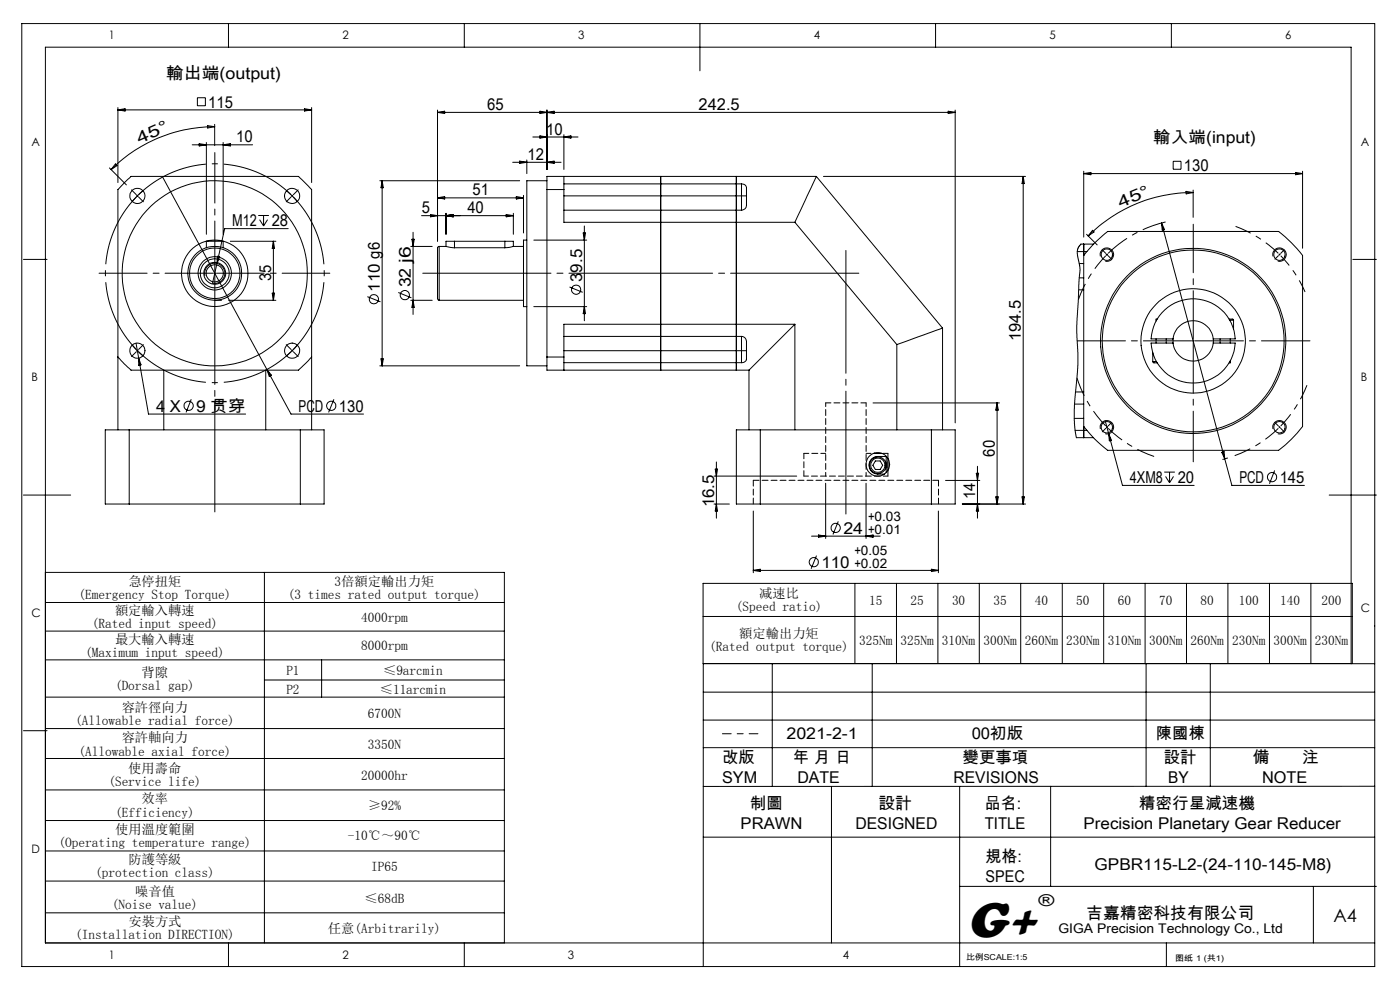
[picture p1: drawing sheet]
<svg xmlns="http://www.w3.org/2000/svg" width="297mm" height="210mm" viewBox="0 0 297 210" stroke-linecap="round" stroke-linejoin="round" font-family="sans-serif">
<g fill="none" stroke="#000" stroke-width=".21">
<path d="M4.6 5h287v200h-287zM48.5 5v5M98.5 5v5M148.5 5v10M198.5 5v5M248.5 5v5M23.2 35.6l3.6 3.6M24.5 34.8l.3 .3-1.2 .9zM25 22.8v15.9M25 23.3h41.1M25 23.3l1.5-.2v.5zM34.5 37.6l22.1 40.8"/>
<path d="M40.8 30.7h12.8M41.9 20.7h1.7v1.7h-1.7zM42.3 30.5l1.5 .2-1.5 .3zM43.8 30.2v19.5M44.1 26.7l1.4 .2-1.4 .3zM45.5 26.9a31.1 31.1 0 0 0-21.9 9.1M45.5 26.4v4.5M47.3 30.2v19.5M47.3 30.7l1.6-.2v.5zM64.6 23.1l1.5 .2-1.5 .3zM66.1 22.8v15.9M80.6 38.3h29.6"/>
<path d="M81.1 38.3v39.3M81.1 38.3l.2 1.5h-.5zM92.8 23.3v27.8M92.8 23.8h109.8M92.8 23.8l1.5-.2v.5zM108.8 34.4h10.2M110.2 34.2l1.6 .2-1.6 .3zM111.8 33.9v2.9M113 29.1h9.6M114.5 23.6l1.5 .2-1.5 .3zM114.5 28.8l1.5 .3-1.5 .2zM116 38.3h-4.2v39.3h4.2"/>
<path d="M116 34.4l1.5-.2v.5zM116 23.3v12.6M116 23.8l1.5-.2v.5zM119.6 37.4v2.8M119.6 39h37.7M119.6 28.6v7.3M119.6 29.1l1.5-.3v.5zM140.2 37.4v41.1M156.2 37.4v41.1M157.3 39h.3a.93 .93 0 0 1 .8 1.2v2.3a1.93 1.93 0 0 1-.6 1.9l-.5 .2M157.3 39v2.5M173.2 37.4h-57.2v2.8"/>
<path d="M173.2 37.4l-4.6 9.8M173.2 37.4l26.8 32.2M174.7 37.4h42.9M201.2 23.6l1.4 .2-1.4 .3zM202.6 23.3v66.4M217.1 37.4v69.5M217.1 37.4l.2 1.5h-.5zM229.9 36.3v14M229.9 36.8h46.4M229.9 36.8l1.5-.2v.5zM248.9 34.2h1.6v1.7h-1.6zM274.8 36.6l1.5 .2-1.5 .3z"/>
<path d="M276.3 36.3v16.4M5 55h5M29 41.4l.3 .3M29.3 41.4l-.3 .3M30.3 40.5l-2.3 2.2M43.5 58.5a2.13 2.13 0 0 1 1.9-2.6 2.13 2.13 0 0 1 2.3 2.3 2.13 2.13 0 0 1-2.7 1.8M43.8 52.6v-1.4h3.5v1.4M46 55.9l-.9 4.2M46.1 54.4l.5 .1-.6 1.4zM48.9 51.2h9.6M54.8 45.7h2.2M55.1 46.6l.8 1.3"/>
<path d="M55.9 45.7v2.2M56.8 46.6l-.9 1.3M58 51.2v12.5M58 51.2l.2 1.5h-.5zM60.8 40.5l2.3 2.2M61.1 48.5h-13.4l-1.7 7.4M87.1 52.3h4.6M87.4 50.8h.5l-.3 1.5zM87.6 49.3v17.4M89.4 45.7h19.5M91.3 45.5l1.5 .2-1.5 .3zM92.8 42l1.5-.3v.5z"/>
<path d="M92.8 42h18.3M93.2 52.3l-.4 .3v10.7l.1 .3 .3 .1M93.2 52.3v11.4M94.6 45.3v4.4M94.6 45.7l1.5-.2v.5zM94.7 52.3l1.7 .3M96.4 51.2h-1.8v1.1h-1.4M96.4 51.2h10.7M96.4 52.6h10.7M96.4 51.2v1.4M107.1 51.2h1.8v1.1M107.1 51.2v1.4"/>
<path d="M107.4 45.5l1.5 .2-1.5 .3zM108.9 52.3l-1.8 .3M108.9 52.3h2.2M108.9 45.3v4.4M109.5 41.7l1.6 .3-1.6 .2zM111.1 41.4v8M111.8 50.9h-.7v14.1h.7M113.2 50.9h11.3M116 40.2v35.5M116 40.2h3.6M119.6 40.2v7h49M119.6 44.6h37.7"/>
<path d="M119.6 41.5h37.7M123.7 49.4h.5l-.2 1.5zM124 47.9v20.1M157.3 41.5v3.1M157.3 41.5h1.1M168.6 47.2l21.7 25.9M228.5 53.4h2.1M229 58.9h.9M229 55.9h.9M229.9 51.8v41M229.9 54.2a28.8 28.8 0 0 1 5.1-5.1h36.3a28.8 28.8 0 0 1 5 5.1v36.3a27.2 27.2 0 0 1-5 5h-36.3a27.2 27.2 0 0 1-5.1-5M230.5 49.7l2.3 2.3"/>
<path d="M231.8 48.9l.3 .3-1.2 .9zM232 51.8h-2.7l-.5 .6-.3 .9 .6 4.1-.7 11.5 .3 8.6-.8 9.2v3.2l.5 2.9h3.6M233.4 54.4a1.42 1.42 0 0 1 1.2-1.8 1.42 1.42 0 0 1 1.6 1.5 1.42 1.42 0 0 1-1.7 1.3M234.7 53.9l.1 .1M234.8 54l-.1 .1M234.8 54l.1 .1M234.9 53.9l-.1 .1M246.4 47.3l13.4 50M246.4 47.3l.7 1.4-.5 .1zM251.6 40.6l1.5 .2-1.5 .3zM253.1 40.8a31.3 31.3 0 0 0-22.2 9.3M253.1 40.3v5.8"/>
<path d="M270.1 54.4a1.42 1.42 0 0 1 1.2-1.8 1.42 1.42 0 0 1 1.5 1.5 1.42 1.42 0 0 1-1.7 1.3M287 55h5M25 75.7l2.8 2.8h35.5l2.8-2.8M28 73.2l2.3 2.3M28.9 72.8l2.6 15h20.6M29.4 76l.5 1.4-.5 .1zM34.7 78.5v12.7M45.5 63.7h1.5M48.5 63.7h10M56.4 78.5v12.7M56.6 78.4l5.1 9.4h15.4M56.6 78.4l1 1.2-.5 .2z"/>
<path d="M57.7 62.2h.5l-.2 1.5zM63.1 73.2l-2.3 2.3M77.9 62.9l2.8 1.1M80.6 77.6h29.6M80.8 76.1h.5l-.2 1.5zM84.5 62l2.8 1.2M87.1 63.7h4.6M87.6 63.7l.3 1.5h-.5zM93.2 63.7h17.9M113.2 65h11.3M116 75.7v2.8h42.9M116 75.7h3.6"/>
<path d="M119.6 75.7v2.8M119.6 71.4h37.7M119.6 74.4h37.7M119.6 76.9h37.7M120.8 60.9l2.8 1.1M124 65l.2 1.5h-.5zM157.3 71.4a1.2 1.2 0 0 1 1.1 1.5v2.4a1.39 1.39 0 0 1-.6 1.6h-.5M157.3 74.4h1.1M157.3 71.4v3M157.3 74.4v2.5M158.9 78.5v12.7M168.6 68.8l-9.7 9.7"/>
<path d="M168.6 68.8h-49v6.9M168.6 68.8v22.4M190.3 73.1v18.1M200 69.6l-9.7 3.5M200 69.6v21.6M228.8 61.5h1.1M244.5 76.7l.3 .3h.7M244.5 76.7h.8M244.5 74.8v1.9M245.3 71.9v.9M245.5 67.7h-.2v.4M247.4 71.9v.9"/>
<path d="M248.8 72.8a4.3 4.3 0 0 0 4.3 3.8 4.3 4.3 0 0 0 4.3-3.8M248.8 72.8h-4.6a8.9 8.9 0 0 0 8.9 8.4 8.9 8.9 0 0 0 8.9-8.4h-4.6M248.8 71.9h-4.6a8.9 8.9 0 0 1 8.9-8.5 8.9 8.9 0 0 1 8.9 8.5h-4.6M248.8 71.9a4.3 4.3 0 0 1 4.3-3.9 4.3 4.3 0 0 1 4.3 3.9M248.8 71.9v.9M257.4 71.9v.9M258.8 71.9v.9M260.7 67.7h.8l.2 .2M260.9 67.9h.8M261 76.6v.4h-.3M261 71.9v.9M261.7 67.9v1.9"/>
<path d="M25 91.2v-51l2.8-2.8h35.5l2.8 2.8v51M27.4 91.2h-5.1v15.7h5.1M27.4 91.2h36.3M27.4 91.2v15.7M40.6 84.7l-1.1 2.8M63.7 91.2h5.1v15.7h-5.1M63.7 91.2v15.7M70.8 84.7l-1.1 2.8M151.7 99.5h.5l-.2 1.5zM152 98v11.9M161.3 91.2h-5.1v15.7h5.1M161.3 91.2v15.7"/>
<path d="M161.3 91.2h36.3M185.2 85.5h26.8M185.3 96.2h1.8M185.5 96.1v.1M185.7 97.8h1l.6 .9-.6 .9h-1l-.5-.9zM188.3 97.2v2.6M197.6 91.2h5v15.7h-5M197.6 91.2v15.7M207.4 98.9v11M211.5 85.5v21.4M211.5 85.5l.3 1.5h-.6zM227.9 88.8h2"/>
<path d="M228 85.7h1.9M228.1 91.3h2.5M228.2 83.1h1.7M233.4 91a1.42 1.42 0 0 1 1.2-1.8 1.42 1.42 0 0 1 1.6 1.5 1.42 1.42 0 0 1-1.7 1.3M234.5 89.2l3.6 13.8h15.2M235.2 92l.6 1.4-.5 .1zM259.2 95.9l.5-.1 .1 1.5zM259.8 97.3l1.5 5.7h15.4M260.5 97.1l-1.2 .4M270.1 91a1.42 1.42 0 0 1 1.2-1.8 1.42 1.42 0 0 1 1.5 1.5 1.42 1.42 0 0 1-1.7 1.3M270.4 99.8l-1.1 2.8M5 105h10"/>
<path d="M27.4 106.9h36.3M151.5 106.9h3.2M151.5 101h17.5M152 106.9l.2 1.5h-.5zM159.8 108.4v13.1M161.3 106.9h36.3M172.2 113.7h14.5M173.2 117.9l-1.1 2.7M173.6 113.5l1.6 .2-1.6 .3zM175.2 102.5v11.7M177.8 110.6l-1.1 2.8M183.7 102.5v11.7"/>
<path d="M183.7 113.7l1.5-.2v.5zM188 100.3v-3.5h-1a2 2 0 0 0-2.2 .7 2 2 0 0 0-.1 2.3 2.95 2.95 0 0 0 2.6 .8h.3M199.1 108.4v13.1M200.6 101.9h7.3M204.2 106.9h13.4M207.1 100.4h.5l-.2 1.5zM207.4 106.9l.2 1.5h-.5zM211.2 105.4h.6l-.3 1.5zM216.8 105.4h.5l-.2 1.5zM247 100.1h2.2M247.3 101.1l.8 1.3M248.1 100.1v2.3"/>
<path d="M249 101.1l-.9 1.3M282 105h10M9.6 127.8h97.4M9.6 133.9h97.4M9.6 140h97.4M9.6 121.4h97.4v78.6M56.1 121.4v78.6M68.2 140v7.9M149.2 123.7h137.7v17h-137.7zM149.2 130.8h137.7M159.8 121h39.3M159.8 121l1.5-.3v.5z"/>
<path d="M181.4 123.7v17M190.2 123.7v17M197.6 120.7l1.5 .3-1.5 .2zM199 123.7v17M207.8 123.7v17M216.5 123.7v17M225.4 123.7v17M234.1 123.7v17M242.9 123.7v17M251.7 123.7v17M260.5 123.7v17M269.3 123.7v17"/>
<path d="M278.1 123.7v17M5 155h5M9.6 147.9h97.4M9.6 154.5h97.4M56.1 144.2h50.9M149.2 152.7h142.4M149.2 146.8h142.4M149.2 158.6h142.4M163.8 140.8v26M185 140.8v26M243.1 140.8v26M256.8 140.8v26"/>
<path d="M286.6 140.8v-130.8h-277v190h282M291.6 140.8h-142.4v64.2M9.6 160.9h97.4M9.6 167.6h97.4M9.6 174.1h97.4M149.2 177.6h142.4M176.4 166.8v33.2M203.6 166.8v38.2M222.9 166.8v21.2M291.6 166.8h-142.4M9.6 180.5h97.4M9.6 186.9h97.4"/>
<path d="M9.6 193.6h97.4M203.6 188h88.4M278.6 188v12M48.5 200v5M98.5 200v5M247.4 200v5"/>
<circle cx="29.2" cy="41.6" r="1.6"/>
<circle cx="45.5" cy="58" r="2.31"/>
<circle cx="45.5" cy="58" r="19.6"/>
<circle cx="45.5" cy="58" r="5.7"/>
<circle cx="45.6" cy="58" r="7"/>
<circle cx="45.6" cy="58" r="3.1"/>
<circle cx="45.6" cy="58" r="3.5"/>
<circle cx="45.6" cy="58" r="1.82"/>
<circle cx="45.6" cy="58" r="5.4"/>
<circle cx="62" cy="41.6" r="1.6"/>
<circle cx="234.8" cy="54" r="1.21"/>
<circle cx="271.4" cy="54" r="1.21"/>
<circle cx="29.1" cy="74.4" r="1.62"/>
<circle cx="62" cy="74.4" r="1.62"/>
<circle cx="79.3" cy="63.5" r=".98"/>
<circle cx="85.9" cy="62.6" r=".98"/>
<circle cx="122.2" cy="61.4" r=".98"/>
<circle cx="253.1" cy="72.3" r="11.1"/>
<circle cx="253.1" cy="72.3" r="19.7"/>
<circle cx="253.1" cy="72.3" r="19.3"/>
<circle cx="40" cy="86.1" r=".98"/>
<circle cx="70.3" cy="86.1" r=".98"/>
<circle cx="186.2" cy="98.7" r="1.78"/>
<circle cx="186.2" cy="98.7" r="1.53"/>
<circle cx="186.2" cy="98.5" r="2.51"/>
<circle cx="234.8" cy="90.6" r="1.21"/>
<circle cx="271.4" cy="90.6" r="1.21"/>
<circle cx="172.6" cy="119.2" r=".97"/>
<circle cx="177.3" cy="112" r=".98"/>
<circle cx="269.8" cy="101.2" r=".99"/>
</g>
<path d="M235.1 53.7a25.9 25.9 0 0 1 12.2-6.6" fill="none" stroke="#000" stroke-width=".21" stroke-dasharray="30.5 1.3 1.3 1.3" stroke-dashoffset="25.4" stroke-linecap="butt"/>
<path d="M62 41.5l-.1-.1M62 41.5l.1 .2M271.4 54l-.1-.1M271.4 54l.2 .1M29.2 74.4l.1 .1M29.2 74.4l-.2-.2M62 74.4l.1-.2M62 74.4l-.1 .1M234.8 90.6l.2 .1M234.8 90.6l-.1-.1M271.4 90.6l.2-.1M271.4 90.6l-.1 .1" fill="none" stroke="#000" stroke-width=".21" stroke-dasharray="30.5 1.3 1.3 1.3" stroke-linecap="butt"/>
<path d="M271.2 53.7a25.9 25.9 0 0 0-9.1-5.7" fill="none" stroke="#000" stroke-width=".21" stroke-dasharray="30.5 1.3 1.3 1.3" stroke-dashoffset="27" stroke-linecap="butt"/>
<path d="M271.7 54.2a25.9 25.9 0 0 1 5.2 7.7" fill="none" stroke="#000" stroke-width=".21" stroke-dasharray="30.5 1.3 1.3 1.3" stroke-dashoffset="27.7" stroke-linecap="butt"/>
<path d="M271.7 90.4a25.9 25.9 0 0 0 5.6-8.7" fill="none" stroke="#000" stroke-width=".21" stroke-dasharray="30.5 1.3 1.3 1.3" stroke-dashoffset="27.2" stroke-linecap="butt"/>
<path d="M234.6 54.2a25.9 25.9 0 0 0-5.8 9.3M271.2 90.9a25.9 25.9 0 0 1-9.3 5.8" fill="none" stroke="#000" stroke-width=".21" stroke-dasharray="30.5 1.3 1.3 1.3" stroke-dashoffset="26.9" stroke-linecap="butt"/>
<path d="M235.1 90.9a25.9 25.9 0 0 0 9.7 5.9" fill="none" stroke="#000" stroke-width=".21" stroke-dasharray="30.5 1.3 1.3 1.3" stroke-dashoffset="26.6" stroke-linecap="butt"/>
<path d="M228.5 80.2a25.7 25.7 0 0 0 6.1 10.2" fill="none" stroke="#000" stroke-width=".21" stroke-dasharray="30.5 1.3 1.3 1.3" stroke-dashoffset="26.4" stroke-linecap="butt"/>
<path d="M28.9 41.8a23.2 23.2 0 0 0 0 32.3M61.7 41.3a23.2 23.2 0 0 0-32.3 0M29.4 74.6a23.2 23.2 0 0 0 32.3 0M62.2 74.1a23.2 23.2 0 0 0 0-32.3" fill="none" stroke="#000" stroke-width=".21" stroke-dasharray="30.5 1.3 1.3 1.3" stroke-dashoffset="14.5" stroke-linecap="butt"/>
<path d="M182.2 58h-92.5" fill="none" stroke="#000" stroke-width=".21" stroke-dasharray="30.5 1.3 1.3 1.3" stroke-dashoffset="3.3"/>
<path d="M179.5 53.1v55.9" fill="none" stroke="#000" stroke-width=".21" stroke-dasharray="30.5 1.3 1.3 1.3" stroke-dashoffset="4.4"/>
<path d="M153.3 155.6h7.5" fill="none" stroke="#000" stroke-width=".21" stroke-dasharray="30.5 1.3 1.3 1.3" stroke-dashoffset="28.6"/>
<path d="M188.4 96.2v4.8M170.5 101v-4.8" fill="none" stroke="#000" stroke-width=".21" stroke-dasharray="1.3 .6" stroke-dashoffset=".1"/>
<path d="M175.2 85.5h8.5M175.2 96.2h-4.7M188.4 96.2h-4.7" fill="none" stroke="#000" stroke-width=".21" stroke-dasharray="1.3 .6" stroke-dashoffset=".2"/>
<path d="M170.5 101h17.9" fill="none" stroke="#000" stroke-width=".21" stroke-dasharray="1.3 .6" stroke-dashoffset=".3"/>
<path d="M175.2 85.5v15.5M183.7 101v-15.5" fill="none" stroke="#000" stroke-width=".21" stroke-dasharray="1.3 .6" stroke-dashoffset=".5"/>
<path d="M159.8 101.9h39.3M159.8 101.9v5M199.1 106.9v-5" fill="none" stroke="#000" stroke-width=".21" stroke-dasharray="1.3 .6"/>
<g fill="none" stroke="#000" stroke-width=".21" stroke-dasharray="30.5 1.3 1.3 1.3">
<path d="M28.9 41.3l-1-1M29.4 41.8l1 1M45.6 58v-.2M45.6 58h-.2M45.6 58v.1M45.6 58h.2M61.7 41.8l-1 1M62 41.5l.1-.1M62 41.5l-.1 .2M62.2 41.3l1.1-1M234.6 53.7l-.8-.7M235.1 54.2l.7 .8"/>
<path d="M271.2 54.2l-.7 .8M271.4 54l.2-.1M271.4 54l-.1 .1M271.7 53.7l.7-.7M28.9 74.6l-1 1M29.2 74.4l-.2 .1M29.2 74.4l.1-.2M29.4 74.1l1-1M61.7 74.1l-1-1M62 74.4l.1 .1M62 74.4l-.1-.2M62.2 74.6l1.1 1"/>
<path d="M253.1 72.3v-.2M253.1 72.3h-.1M253.1 72.3v.2M253.1 72.3h.2M234.6 90.9l-.8 .7M234.8 90.6l-.1 .1M234.8 90.6l.2-.1M235.1 90.4l.7-.8M271.2 90.4l-.7-.8M271.4 90.6l.2 .1M271.4 90.6l-.1-.1M271.7 90.9l.7 .7"/>
</g>
<path d="M253.1 71.9v-24.3M253.5 72.3h24.4" fill="none" stroke="#000" stroke-width=".21" stroke-dasharray="30.5 1.3 1.3 1.3" stroke-dashoffset="20.2"/>
<path d="M45.2 58h-24.2M252.8 72.3h-24.3" fill="none" stroke="#000" stroke-width=".21" stroke-dasharray="30.5 1.3 1.3 1.3" stroke-dashoffset="20.3"/>
<path d="M253.1 72.7v25.3" fill="none" stroke="#000" stroke-width=".21" stroke-dasharray="30.5 1.3 1.3 1.3" stroke-dashoffset="19.7"/>
<path d="M45.6 57.6v-25.2" fill="none" stroke="#000" stroke-width=".21" stroke-dasharray="30.5 1.3 1.3 1.3" stroke-dashoffset="19.8"/>
<path d="M45.6 58.3v50.3" fill="none" stroke="#000" stroke-width=".21" stroke-dasharray="30.5 1.3 1.3 1.3" stroke-dashoffset="7.2"/>
<path d="M45.9 58h24.1" fill="none" stroke="#000" stroke-width=".21" stroke-dasharray="30.5 1.3 1.3 1.3" stroke-dashoffset="20.4"/>
<text font-size="11" x="205.1" y="198.7">G+</text>
<text font-size="3.9" x="282.9" y="195.5">A4</text>
<g font-size="3.5">
<text x="35.2" y="16.8">輸出端(output)</text>
<text x="44.2" y="22.8">115</text>
<text x="103.4" y="23.3">65</text>
<text x="148.2" y="23.3">242.5</text>
<text x="115.9" y="28.6">10</text>
<text x="29.6" y="30.5" transform="rotate(-24 29.6 30.5)">4 5 °</text>
<text x="50.1" y="30.2">10</text>
<text x="111.9" y="33.9">12</text>
<text x="244.7" y="30.2">輸入端(input)</text>
<text x="100.2" y="41.4">51</text>
<text x="251.2" y="36.3">130</text>
<text x="49.3" y="48">M12</text>
<text x="57.6" y="48">28</text>
<text x="89.5" y="45.2">5</text>
<text x="99.2" y="45.2">40</text>
<text x="237.7" y="44.1" transform="rotate(-22 237.7 44.1)">4 5 °</text>
<text x="57.5" y="59.6" transform="rotate(-90 57.5 59.6)">35</text>
<text x="123.5" y="59.8" transform="rotate(-90 123.5 59.8)">39.5</text>
<text x="80.6" y="61.8" transform="rotate(-90 80.6 61.8)">110 g6</text>
<text x="87.2" y="61" transform="rotate(-90 87.2 61)">32 j6</text>
<text x="216.6" y="72.4" transform="rotate(-90 216.6 72.4)">194.5</text>
<text x="33.1" y="87.3">4 X</text>
<text x="41.6" y="87.3">9 贯穿</text>
<text x="63.3" y="87.3">PCD</text>
<text x="71.9" y="87.3">130</text>
<text x="211" y="96.9" transform="rotate(-90 211 96.9)">60</text>
<text x="151.5" y="107.6" transform="rotate(-90 151.5 107.6)">16.5</text>
<text x="206.9" y="105.9" transform="rotate(-90 206.9 105.9)">14</text>
<text x="239.7" y="102.4">4XM8</text>
<text x="249.8" y="102.4">20</text>
<text x="262.9" y="102.4">PCD</text>
<text x="271.5" y="102.4">145</text>
<text x="178.9" y="113.2">24</text>
<text x="174.3" y="120.5">110</text>
<text x="220.3" y="192.2">®</text>
<text x="230.5" y="194.8">吉嘉精密科技有限公司</text>
</g>
<g font-size="3.4">
<text x="153.2" y="161.9">改版</text>
<text x="166.8" y="156.8">2021-2-1</text>
<text x="168.2" y="161.9">年 月 日</text>
<text x="204.2" y="161.9">變更事項</text>
<text x="206.1" y="156.8">00初版</text>
<text x="245.2" y="156.8">陳國棟</text>
<text x="246.9" y="161.9">設計</text>
<text x="265.8" y="161.9">備</text>
<text x="276.3" y="161.9">注</text>
<text x="153.2" y="166.2">SYM</text>
<text x="169.2" y="166.2">DATE</text>
<text x="202.3" y="166.2">REVISIONS</text>
<text x="247.8" y="166.2">BY</text>
<text x="267.7" y="166.2">NOTE</text>
<text x="159.1" y="171.5">制圖</text>
<text x="186.4" y="171.5">設計</text>
<text x="208.9" y="171.5">品名:</text>
<text x="241.6" y="171.5">精密行星減速機</text>
<text x="157.1" y="175.8">PRAWN</text>
<text x="181.5" y="175.8">DESIGNED</text>
<text x="208.9" y="175.8">TITLE</text>
<text x="229.9" y="175.8">Precision Planetary Gear Reducer</text>
<text x="209.1" y="182.9">規格:</text>
<text x="232.2" y="184.6">GPBR115-L2-(24-110-145-M8)</text>
<text x="209.1" y="187.2">SPEC</text>
</g>
<g font-size="2.8">
<text x="184.2" y="110.4">+0.03</text>
<text x="184.2" y="113.2">+0.01</text>
<text x="181.3" y="117.7">+0.05</text>
<text x="27.2" y="124.2">急停扭矩</text>
<text x="71" y="124.2">3倍額定輸出力矩</text>
<text x="181.3" y="120.5">+0.02</text>
<text x="16.6" y="127">(Emergency Stop Torque)</text>
<text x="24.4" y="130.4">額定輸入轉速</text>
<text x="61.1" y="127">(3 times rated output torque)</text>
<text x="76.6" y="131.8">4000rpm</text>
<text x="156.1" y="129.7">(Speed ratio)</text>
<text x="161" y="126.8">减速比</text>
<text x="184.4" y="128.3">15</text>
<text x="193.2" y="128.3">25</text>
<text x="202" y="128.3">30</text>
<text x="210.8" y="128.3">35</text>
<text x="219.5" y="128.3">40</text>
<text x="228.3" y="128.3">50</text>
<text x="237.1" y="128.3">60</text>
<text x="245.9" y="128.3">70</text>
<text x="254.7" y="128.3">80</text>
<text x="262.8" y="128.3">100</text>
<text x="271.6" y="128.3">140</text>
<text x="280.4" y="128.3">200</text>
<text x="19.5" y="133.3">(Rated input speed)</text>
<text x="24.4" y="136.5">最大輸入轉速</text>
<text x="76.6" y="137.9">8000rpm</text>
<text x="156.8" y="135.3">額定輸出力矩</text>
<text x="182.3" y="136.8">325Nm</text>
<text x="191" y="136.8">325Nm</text>
<text x="199.8" y="136.8">310Nm</text>
<text x="208.6" y="136.8">300Nm</text>
<text x="217.4" y="136.8">260Nm</text>
<text x="226.2" y="136.8">230Nm</text>
<text x="235" y="136.8">310Nm</text>
<text x="243.8" y="136.8">300Nm</text>
<text x="252.6" y="136.8">260Nm</text>
<text x="261.4" y="136.8">230Nm</text>
<text x="270.2" y="136.8">300Nm</text>
<text x="279" y="136.8">230Nm</text>
<text x="18.1" y="139.3">(Maximum input speed)</text>
<text x="30" y="143.5">背隙</text>
<text x="60.7" y="143.1">P1</text>
<text x="81.3" y="143.1">≤9arcmin</text>
<text x="150.5" y="138.2">(Rated output torque)</text>
<text x="24.4" y="146.3">(Dorsal gap)</text>
<text x="60.7" y="147.2">P2</text>
<text x="80.6" y="147.2">≤11arcmin</text>
<text x="15.9" y="153.8">(Allowable radial force)</text>
<text x="25.8" y="151">容許徑向力</text>
<text x="78" y="152.4">6700N</text>
<text x="16.6" y="160.3">(Allowable axial force)</text>
<text x="25.8" y="157.5">容許軸向力</text>
<text x="78" y="158.9">3350N</text>
<text x="23" y="166.8">(Service life)</text>
<text x="27.2" y="164">使用壽命</text>
<text x="76.6" y="165.4">20000hr</text>
<text x="24.4" y="173.2">(Efficiency)</text>
<text x="30" y="170.4">效率</text>
<text x="78" y="171.8">≥92%</text>
<text x="12.4" y="179.7">(Operating temperature range)</text>
<text x="24.4" y="176.9">使用溫度範圍</text>
<text x="73.8" y="178.3">-10℃～90℃</text>
<text x="27.2" y="183.3">防護等級</text>
<text x="78.7" y="184.7">IP65</text>
<text x="20.2" y="186.1">(protection class)</text>
<text x="28.7" y="190">噪音值</text>
<text x="77.3" y="191.4">≤68dB</text>
<text x="23.7" y="192.9">(Noise value)</text>
<text x="27.2" y="196.4">安裝方式</text>
<text x="69.6" y="197.8">任意(Arbitrarily)</text>
<text x="224.5" y="197.8">GIGA Precision Technology Co., Ltd</text>
<text x="16" y="199.2">(Installation DIRECTION)</text>
</g>
<g font-size="2.5">
<text x="23.1" y="8.4">1</text>
<text x="72.7" y="8.4">2</text>
<text x="122.7" y="8.4">3</text>
<text x="172.7" y="8.4">4</text>
<text x="222.7" y="8.4">5</text>
<text x="272.7" y="8.4">6</text>
<text x="6.7" y="30.9">A</text>
<text x="288.7" y="30.9">A</text>
<text x="6.7" y="80.9">B</text>
<text x="288.7" y="80.9">B</text>
<text x="6.7" y="130.9">C</text>
<text x="288.7" y="129.9">C</text>
<text x="6.7" y="180.9">D</text>
<text x="23.1" y="203.4">1</text>
<text x="72.7" y="203.4">2</text>
<text x="120.5" y="203.4">3</text>
<text x="178.8" y="203.4">4</text>
</g>
<g font-size="1.7">
<text x="204.9" y="203.7">比例SCALE:1:5</text>
<text x="249.3" y="203.8">图纸 1 (共1)</text>
</g>
</svg>
